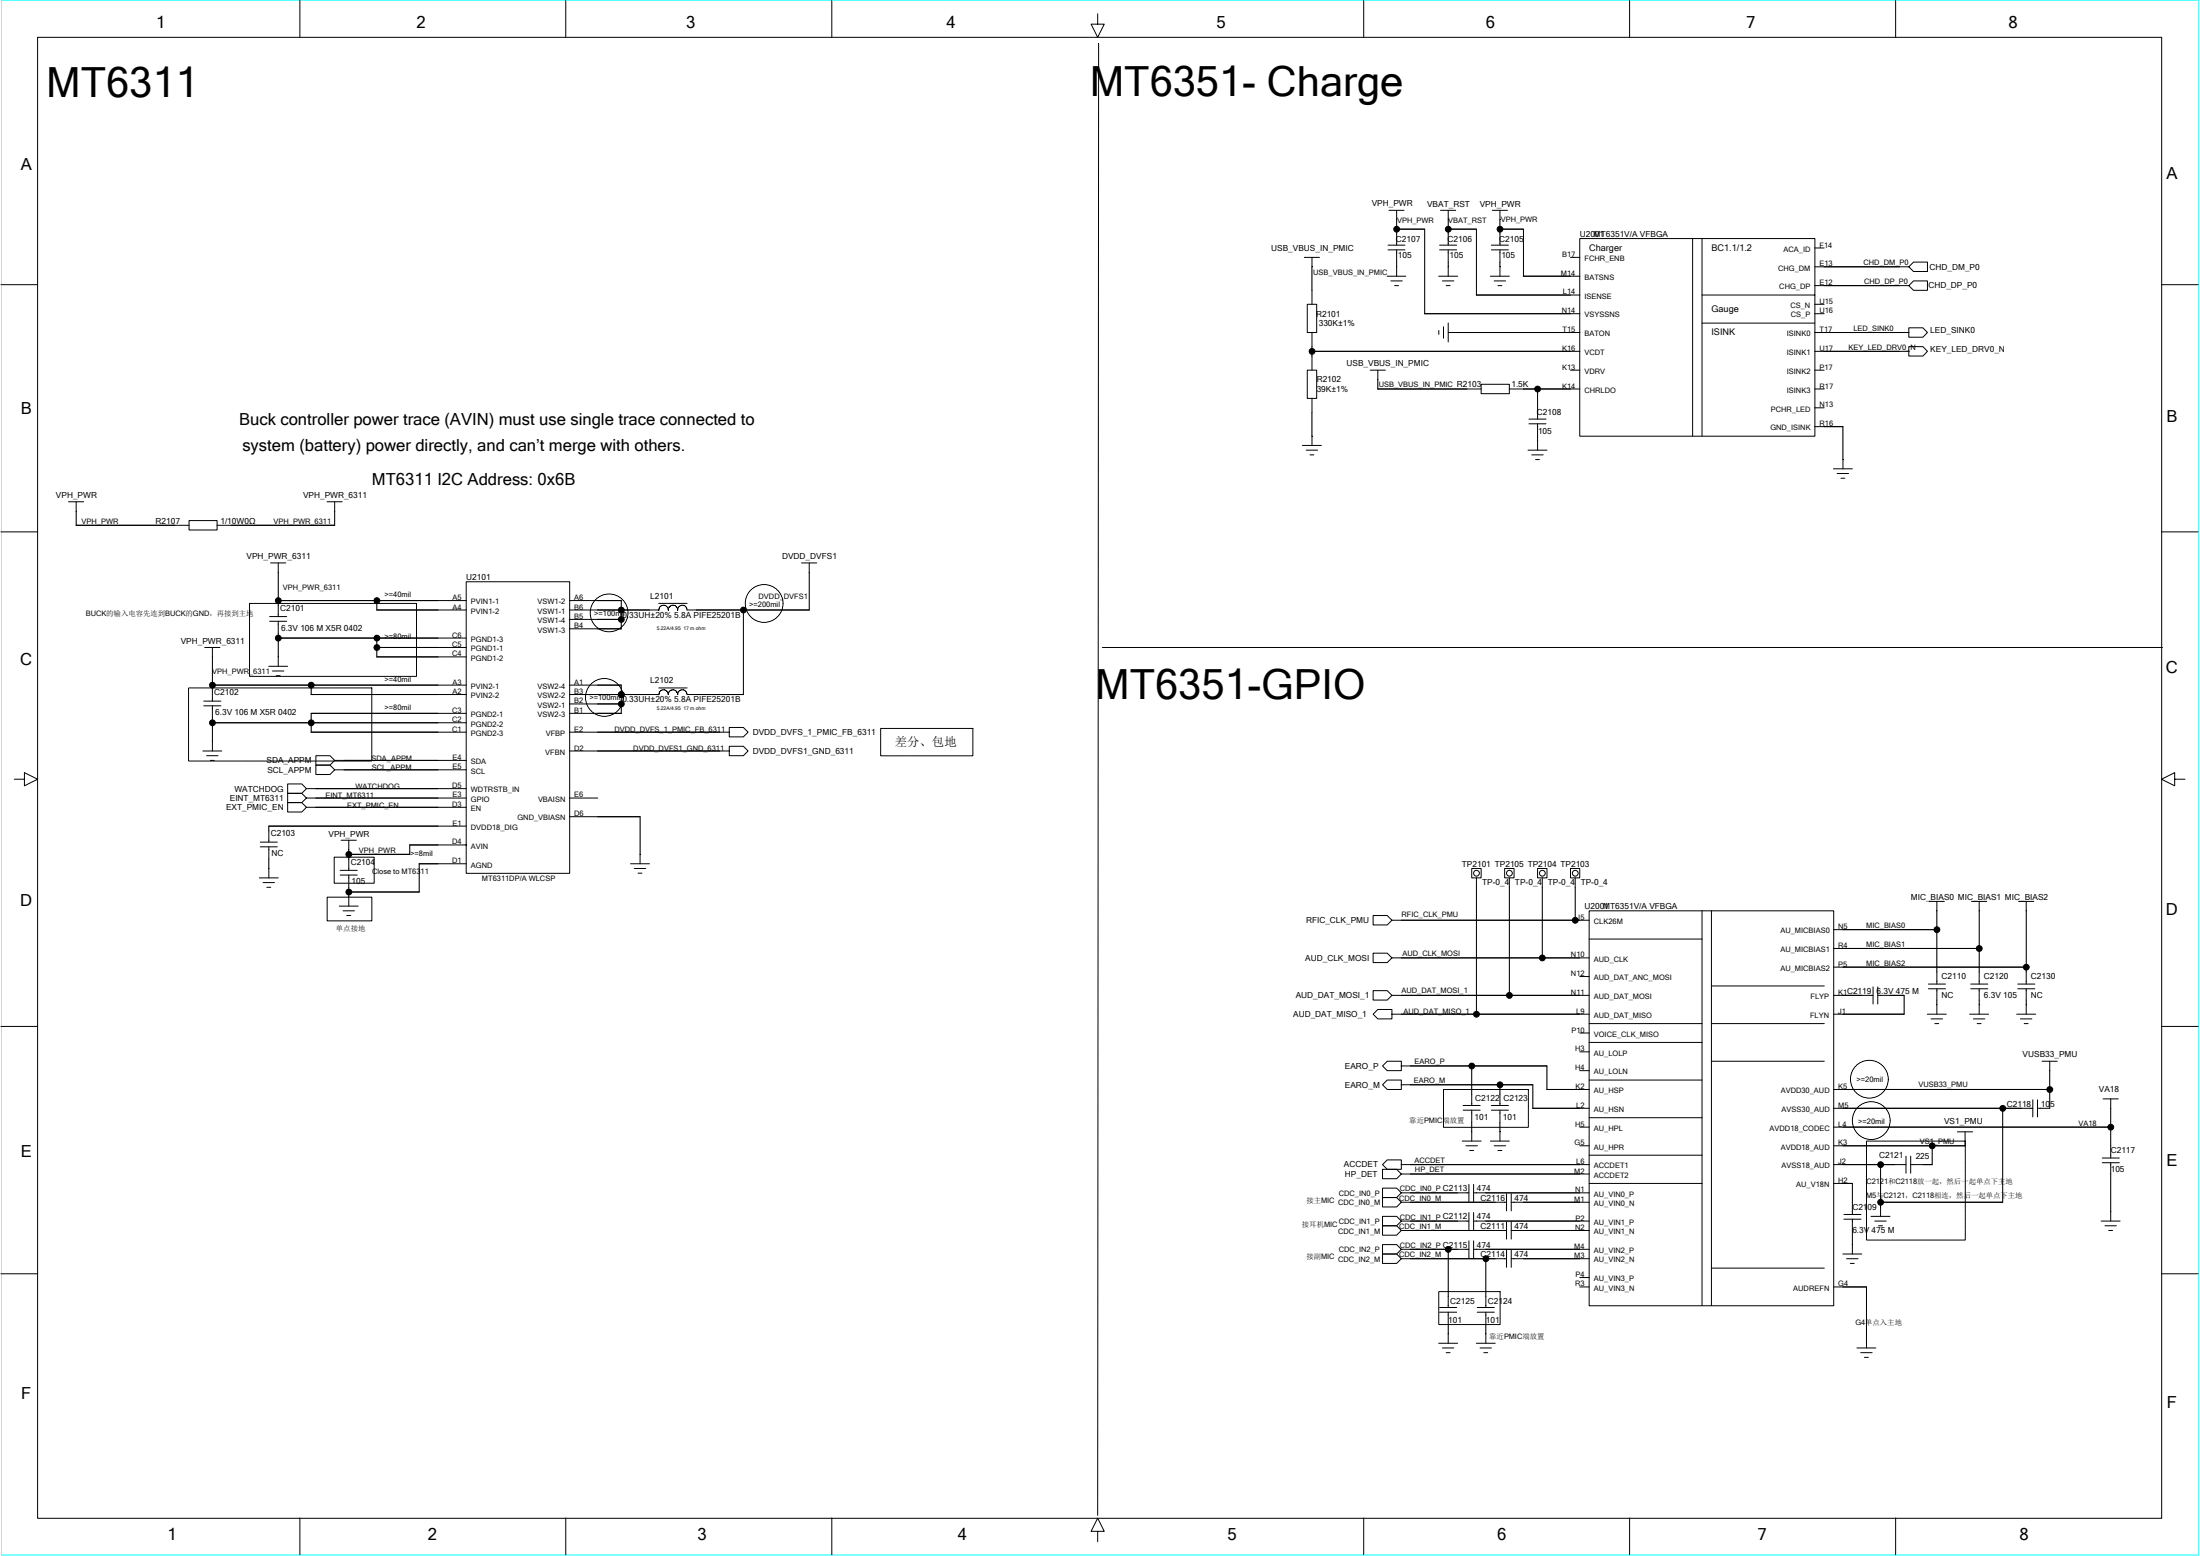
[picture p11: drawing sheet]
<svg xmlns="http://www.w3.org/2000/svg" width="297mm" height="210mm" viewBox="0 0 297 210" stroke-linecap="round" stroke-linejoin="round" font-family="sans-serif">
<path d="M.1 0h296.8v209.8h-296.8z" fill="none" stroke="#0ff" stroke-width=".14"/>
<g fill="none" stroke="#000" stroke-width=".14">
<path d="M5.1 5h286.8v199.9h-286.8zM40.5 .1v4.9M76.4 .1v4.9M112.3 .1v4.9M148.2 1.9v1.4h.9l-.9 1.7-.9-1.7h.9M148.3 5.9l-.1 198.6M184.1 .1v4.9M220 .1v4.9M255.9 .1v4.9M.1 38.4h5M176.1 34.7h2.1M177.1 34.7v6.4"/>
<path d="M187.3 37.3h2.5M187.4 33.7h2.3M187.4 33.1h2.3M187.5 28.4h2.1M187.8 37.9h1.5M188.3 38.5h.5M188.5 30.9h3.9v11.5M188.6 28.4v4.7M188.6 33.7v3.6M194.2 37.3h2.6M194.4 33.7h2.3M194.4 33.1h2.3"/>
<path d="M194.5 28.4h2.1M194.8 37.9h1.5M195.3 38.5h.5M195.5 30.9h3.8v8.9M195.5 28.4v4.7M195.5 33.7v3.6M199.3 39.8h14M201.2 37.3h2.6M201.4 33.7h2.3M201.4 33.1h2.3M201.5 28.4h2M201.7 37.9h1.6"/>
<path d="M202.2 38.5h.6M202.5 30.9h3.2v6.4M202.5 28.4v4.7M202.5 33.7v3.6M205.7 37.3h7.6M212 34.7h1.3M213.3 32.2h31.7v26.7h-31.7zM228.5 32.2v26.6M229.8 39.8h15.2M229.8 32.2v26.6M245 38.5h12.7M245 36h12.7"/>
<path d="M245 33.5h1.3M257.7 38.5l.7-.6h1.8v1.3h-1.8zM258.4 35.4h1.8v1.2h-1.8l-.7-.6zM291.8 38.4h5M176.5 50h1.3v3.8h-1.3zM176.5 41.1h1.3v3.8h-1.3zM177.1 47.4h36.2M177.1 44.9v5.1M177.1 53.7v6.4M185 50h2M186 52.5h14M186 50v2.5"/>
<path d="M192.3 42.3h21M194.3 44.6v.5M194.9 44.1v1.5M195.5 43.6v2.5M195.5 44.9h17.8M200 51.9h3.8v1.2h-3.8zM203.8 52.5h9.5M206.4 57.2h2.3M206.4 56.6h2.3M207.6 52.5v4.1M207.6 57.2v3.5M212 50h1.3"/>
<path d="M229.8 43.6h15.2M245 44.9h12.7M245 47.4h12.7M245 50h1.3M245 52.5h1.3M245 42.3h1.3M245 41.1h1.3M245 57.6h3.8v5.7M245 55h1.3M257.7 46.8h1.9l.6 .6-.6 .6h-1.9zM257.7 44.2h1.9l.6 .7-.6 .6h-1.9zM.1 71.8h5"/>
<path d="M9.2 67.7h2.1M10.3 70.9h15.2M10.3 67.7v3.2M25.5 70.3h3.8v1.2h-3.8zM29.3 70.9h15.9M36.5 76h2.1M37.6 76v7.2M44.2 67.7h2M45.2 67.7v3.2M62.9 78.5h14v39.4h-14zM108.2 76h2.1M109.3 76v6.3h-16.6v-.2a.59 .59 0 0 0-.7-.4"/>
<path d="M175.8 60.1h2.6M176.4 60.7h1.5M176.9 61.4h.5M206.3 60.7h2.6M206.8 61.4h1.6M207.3 62h.6M247.5 63.3h2.6M248 63.9h1.6M248.6 64.5h.5M291.8 71.8h5M25.5 92.8h24.7v9.9h-24.7zM27.5 95.2h2.3"/>
<path d="M27.5 94.6h2.3M27.6 87.4h2.1M28.7 92.5h34.3M28.7 97.5h34.3M28.7 87.4v7.2M28.7 95.2v6.1M33.7 81.4h22.5v9.9h-22.5zM36.3 89.9h2.5M36.4 83.8h2.3M36.4 83.2h2.3M36.8 90.6h1.5M37.3 91.2h.5"/>
<path d="M37.5 81h25.5M37.5 86.1h25.5M37.6 83.8v6.1M42 93.7h21M42 98.8h21M42 96.3h21M42 92.5v1.2M42 96.3v2.5M50.9 87.4h12.1M50.9 88.6h12.1M50.9 81v1.3h12.1M50.9 86.1v2.6"/>
<path d="M76.9 98.8h21.6M76.9 81h7v3.9M76.9 92.5h7v3.8M76.9 96.3h7M76.9 83.6h7M76.9 84.9h7M76.9 95h7M88.9 92.8h3.9M88.9 81.4h3.9M92.1 93.1l-.4 .1-.2 .3v.2a.64 .64 0 0 0-.6-.6 .64 .64 0 0 0-.7 .6 .62 .62 0 0 0-.6-.6 .62 .62 0 0 0-.6 .6h-12.1M92.1 81.7h-.2a.59 .59 0 0 0-.4 .6 .64 .64 0 0 0-.6-.6 .64 .64 0 0 0-.7 .6 .64 .64 0 0 0-.6-.6 .64 .64 0 0 0-.6 .6h-12.1M98.5 98.2h1.9l.6 .6-.6 .6h-1.9z"/>
<path d="M100.4 82.3v11.4h-7.7v-.3a.64 .64 0 0 0-.7-.3M148.8 87.4h143.2M1.9 105.2h1.4v-.9l1.8 .9-1.8 .8v-.8M27.4 101.3h2.5M27.9 102h1.5M28.4 102.6h.5M35 118.5h2.6M35.1 114.3h2.3M35.1 113.6h2.3M35.5 119.1h1.6M36 119.7h.6M36.3 114.3v4.2"/>
<path d="M38.8 105.8h1.9l.7 .6-.7 .7h-1.9zM38.8 107.1h1.9l.7 .6-.7 .6h-1.9zM38.8 108.3h1.9l.7 .6-.7 .7h-1.9zM41.4 106.4h21.6M41.4 107.7h21.6M41.4 108.9h21.6M42.6 102h2l.6 .6-.6 .7h-2zM42.6 103.3h2l.6 .6-.6 .6h-2zM45.1 115.7h5.4v3.5h-5.4zM45.2 102.6h17.8M45.2 103.9h17.8M45.9 118.1h2.3"/>
<path d="M45.9 117.5h2.3M46.1 113.4h2M47.1 113.4v4.1M47.1 118.1v4.2M55.3 114h7.7M55.3 114v1.3h-8.2M56.6 116.6h6.4M56.6 116.6v3.8M63 111.5h-26.7v2.1M76.9 101.3h21.6M76.9 107.7h3.8M76.9 110.2h9.5v6.4"/>
<path d="M85.1 116.6h2.6M85.6 117.2h1.6M86.1 117.8h.6M98.5 100.7h1.9l.6 .6-.6 .7h-1.9zM198.7 117.2h1.3v1.3h-1.3zM199.3 118.4v18.5M203.2 117.2h1.2v1.3h-1.2zM203.8 118.4v15.9M207.6 117.2h1.3v1.3h-1.3zM208.2 118.4v10.9M212 117.2h1.3v1.3h-1.3zM212.7 118.4v5.8"/>
<path d="M293.6 105.2v-.9l-1.8 .9 1.8 .8v-.8h1.4M.1 138.5h5M44.2 121.1h6v3.2h-6zM45.8 122.3h2.6M46.3 122.9h1.6M46.8 123.5h.5M47.1 120.4h9.5M185.4 133.7h1.9l.6 .6-.6 .7h-1.9zM185.4 123.5h1.9l.6 .7-.6 .6h-1.9zM185.4 128.6h1.9l.6 .7-.6 .6h-1.9zM186 136.2h1.9v1.3h-1.9l-.6-.6zM187.9 136.9h26.7"/>
<path d="M187.9 134.3h26.7M187.9 124.2h26.7M187.9 129.3h26.7M213.3 131.8h1.3M213.3 139.4h1.3M214.6 122.9h33v53.3h-33zM214.6 138.1h15.2M214.6 126.7h15.2M229.8 122.9v53.3M231.1 138.1h15.2M231.1 122.9v53.3M231.1 133.1h15.2"/>
<path d="M247.5 134.3h5.4M247.5 130.5h26.1M247.5 128h19.7M247.5 125.5h14M252.9 133.2v2.3M253.5 134.3h3.6v2.6h-9.6M253.5 133.2v2.3M260.2 136.9h2.6M260.4 132.8h2.3M260.4 133.4h2.3M260.5 121.6h2M260.7 137.5h1.6"/>
<path d="M261.2 138.1h.6M261.5 121.6v11.2M261.5 133.4v3.5M265.9 136.9h2.6M266.1 132.8h2.3M266.1 133.4h2.3M266.2 121.6h2M266.4 137.5h1.6M267 138.1h.5M267.2 121.6v11.2M267.2 133.4v3.5M272.3 136.9h2.5"/>
<path d="M272.4 132.8h2.3M272.4 133.4h2.3M272.5 121.6h2.1M272.8 137.5h1.5M273.3 138.1h.5M273.6 121.6v11.2M273.6 133.4v3.5M291.8 138.5h5M186.7 157.8h1.9l.6 .6-.6 .7h-1.9zM187.3 156.5h1.9v1.3h-1.9l-.6-.6zM187.3 143.2h1.9v1.3h-1.9l-.6-.7zM187.3 145.8h1.9v1.2h-1.9l-.6-.6z"/>
<path d="M189.2 158.4h25.4M189.2 157.2h25.4M189.2 143.8h19.7v3.2M189.2 146.4h17.8v3.2M194.9 147h11.5v5.1h-11.5zM197.4 154h2.6M197.5 149.8h2.4M197.5 149.2h2.4M197.9 154.6h1.6M198.3 159.8v2.3M198.4 155.3h.6M198.7 143.8v5.4"/>
<path d="M198.7 149.8v4.2M199 159.8v2.3M201.2 154h2.6M201.4 149.8h2.3M201.4 149.2h2.3M201.7 154.6h1.6M202.2 155.3h.6M202.5 146.4v2.8M202.5 149.8v4.2M206.9 149.6h7.7M208.8 147h5.8M213.3 154.6h1.3"/>
<path d="M213.3 152.1h1.3M213.3 141.9h1.3M213.3 144.5h1.3M214.6 159.7h15.2M214.6 140.7h15.2M214.6 145.8h15.2M214.6 150.8h15.2M214.6 155.9h15.2M231.1 143.2h15.2M247.5 157.2h9.8M247.5 149.6h27M247.5 147h29.3"/>
<path d="M247.5 152.1h37.5M247.5 159.7h2.6v4.2M252 154h13.3v13.3h-13.3zM253.9 157.2v6.9M257.3 156v2.3M258 157.2h2.9M258 156v2.3M260.9 154.6v2.6M264.3 152.7h2M265.3 152.7v1.9h-17.8M270.4 149.6v12.6h-16.5M274.5 148.4v2.3"/>
<path d="M275.1 149.6h1.7M275.1 148.4v2.3M275.7 143.2h2.1M276.8 143.2v6.4M283.8 156.3h2.3M283.8 156.9h2.3M283.9 148.3h2.1M285 148.3v8M285 156.9v7.9M.1 171.9h5M186.7 160.3h1.9l.6 .7-.6 .6h-1.9zM186.7 161.6h1.9l.6 .6-.6 .7h-1.9z"/>
<path d="M186.7 169.2h1.9l.6 .7-.6 .6h-1.9zM186.7 168h1.9l.6 .6-.6 .6h-1.9zM186.7 164.1h1.9l.6 .7-.6 .6h-1.9zM186.7 165.4h1.9l.6 .7-.6 .6h-1.9zM189.2 161h9.1M189.2 162.2h14.2M189.2 164.8h9.1M189.2 166.1h14.2M189.2 168.6h9.1M189.2 169.9h14.2M194.3 174.3h8.2v4.5h-8.2zM194.4 177.1h2.3"/>
<path d="M194.4 176.4h2.3M195.5 168.6v7.8M195.5 177.1v4.2M198.3 163.6v2.3M198.3 167.4v2.4M199 161h15.6M199 164.8h15.6M199 168.6h15.6M199 163.6v2.3M199 167.4v2.4M199.5 177.1h2.3M199.5 176.4h2.3"/>
<path d="M200.6 169.9v6.5M200.6 177.1v4.2M203.4 161.1v2.3M203.4 164.9v2.3M203.4 168.7v2.3M204 162.2h10.6M204 166.1h10.6M204 169.9h10.6M204 161.1v2.3M204 164.9v2.3M204 168.7v2.3M213.3 173.7h1.3"/>
<path d="M213.3 172.4h1.3M231.1 171.1h15.2M247.5 173.7h4.5v8.2M248.8 169.2h2.6M249 163.9h2.3M249 164.5h2.3M249.3 169.9h1.6M249.8 170.5h.6M250.1 164.5v4.7M252.6 164.1h2.6M253.1 164.8h1.6M253.6 165.4h.6"/>
<path d="M283.7 164.8h2.6M284.2 165.4h1.5M284.7 166.1h.5M291.8 171.9h5M194.2 181.3h2.6M194.8 181.9h1.5M195.3 182.5h.5M199.3 181.3h2.6M199.8 181.9h1.6M200.3 182.5h.6M250.7 181.9h2.6M251.2 182.5h1.6"/>
<path d="M251.7 183.2h.6M40.5 204.9v4.9M76.4 204.9v4.9M112.3 204.9v4.9M148.2 206.7h.9l-.9-1.8-.9 1.8h.9v1.3M184.1 204.9v4.9M220 204.9v4.9M255.9 204.9v4.9"/>
<circle cx="188.6" cy="30.9" r=".39"/>
<circle cx="195.5" cy="30.9" r=".39"/>
<circle cx="202.5" cy="30.9" r=".39"/>
<circle cx="177.1" cy="47.4" r=".39"/>
<circle cx="207.6" cy="52.5" r=".39"/>
<circle cx="28.7" cy="97.5" r=".39"/>
<circle cx="28.7" cy="92.5" r=".39"/>
<circle cx="37.6" cy="81.1" r=".39"/>
<circle cx="37.6" cy="86.1" r=".39"/>
<circle cx="42" cy="92.5" r=".39"/>
<circle cx="42" cy="97.5" r=".39"/>
<circle cx="50.9" cy="87.4" r=".39"/>
<circle cx="50.9" cy="86.1" r=".39"/>
<circle cx="50.9" cy="81.1" r=".39"/>
<circle cx="81.6" cy="94.1" r="2.55"/>
<circle cx="82.2" cy="82.7" r="2.55"/>
<circle cx="83.9" cy="83.6" r=".39"/>
<circle cx="83.9" cy="93.7" r=".39"/>
<circle cx="83.9" cy="82.3" r=".39"/>
<circle cx="83.9" cy="95" r=".39"/>
<circle cx="100.4" cy="82.3" r=".39"/>
<circle cx="103.2" cy="81.4" r="2.55"/>
<circle cx="47.1" cy="115.3" r=".39"/>
<circle cx="199.4" cy="117.8" r=".39"/>
<circle cx="203.8" cy="117.8" r=".39"/>
<circle cx="208.2" cy="117.8" r=".39"/>
<circle cx="212.7" cy="117.8" r=".39"/>
<circle cx="47.1" cy="120.4" r=".39"/>
<circle cx="199.4" cy="136.9" r=".39"/>
<circle cx="203.8" cy="134.3" r=".39"/>
<circle cx="208.2" cy="129.3" r=".39"/>
<circle cx="212.7" cy="124.2" r=".39"/>
<circle cx="261.5" cy="125.5" r=".39"/>
<circle cx="267.2" cy="128" r=".39"/>
<circle cx="273.6" cy="130.5" r=".39"/>
<circle cx="198.7" cy="143.9" r=".39"/>
<circle cx="202.5" cy="146.4" r=".39"/>
<circle cx="252.4" cy="145.6" r="2.55"/>
<circle cx="252.6" cy="151.2" r="2.55"/>
<circle cx="253.9" cy="157.2" r=".39"/>
<circle cx="260.9" cy="154.6" r=".39"/>
<circle cx="270.4" cy="149.6" r=".39"/>
<circle cx="276.8" cy="147" r=".39"/>
<circle cx="285" cy="152.1" r=".39"/>
<circle cx="195.5" cy="168.6" r=".39"/>
<circle cx="200.6" cy="169.9" r=".39"/>
<circle cx="253.9" cy="162.3" r=".39"/>
</g>
<g fill="#000">
<path d="M188.6 35.4v.6zM188.6 29.7v1.2zM188.6 30.9v.7zM195.5 35.4v.6zM195.5 30.9v.7zM195.5 29.7v1.2zM202.5 35.4v.6zM202.5 30.9v.7zM202.5 29.7v1.2zM177.1 46.8v.6zM177.1 47.4v.6zM186 51.2v1.3z"/>
<path d="M205.7 52.5h1.9zM207.6 58.8v.7zM10.3 69v1.9zM45.2 69v1.9zM28.7 96.9v.6zM28.7 92.5v.6zM37.6 85.5v.6zM37.6 81v.7zM42 96.3v1.2zM42 97.5v1.3zM42 92.5v1.2zM50.9 87.4v1.2z"/>
<path d="M50.9 86.1v1.3zM50.9 81v1.3zM83.9 82.3v1.3zM83.9 81v1.3zM83.9 83.6v1.3zM83.9 95v1.3zM83.9 93.7v1.3zM83.9 92.5v1.2zM36.3 115.9v1.3zM36.3 111.5v.6zM47.1 119.7v.7zM47.1 115.3v.6z"/>
<path d="M47.1 114.7v.6zM55.3 114v1.3zM47.1 120.4v.6zM212.7 124.2h.6zM255.2 134.3h1.9zM261.5 135v.6zM267.2 135v.6zM273.6 135v.6zM273.6 130.5v.6zM198.7 151.5v1.2zM202.5 151.5v1.2zM202.5 146.4v1.3z"/>
<path d="M248.8 159.7h1.3zM253.9 157.2h1.9zM259.6 157.2h1.3zM265.3 154v.6zM195.5 178.7v1.3zM195.5 168.6h1.3zM200.6 178.7v1.3zM200.6 169.9h1.3zM250.1 166.1v1.9zM253.9 162.2v.7z"/>
</g>
<g fill="#000">
<circle cx="188.6" cy="30.9" r=".4"/>
<circle cx="195.5" cy="30.9" r=".4"/>
<circle cx="202.5" cy="30.9" r=".4"/>
<circle cx="177.1" cy="47.4" r=".4"/>
<circle cx="207.6" cy="52.5" r=".4"/>
<circle cx="28.7" cy="97.5" r=".4"/>
<circle cx="28.7" cy="92.5" r=".4"/>
<circle cx="37.6" cy="86.1" r=".4"/>
<circle cx="37.6" cy="81" r=".4"/>
<circle cx="42" cy="92.5" r=".4"/>
<circle cx="42" cy="97.5" r=".4"/>
<circle cx="50.9" cy="86.1" r=".4"/>
<circle cx="50.9" cy="81" r=".4"/>
<circle cx="50.9" cy="87.4" r=".4"/>
<circle cx="83.9" cy="83.6" r=".4"/>
<circle cx="83.9" cy="93.7" r=".4"/>
<circle cx="83.9" cy="82.3" r=".4"/>
<circle cx="83.9" cy="95" r=".4"/>
<circle cx="100.4" cy="82.3" r=".4"/>
<circle cx="47.1" cy="115.3" r=".4"/>
<circle cx="47.1" cy="120.4" r=".4"/>
<circle cx="199.3" cy="136.9" r=".4"/>
<circle cx="203.8" cy="134.3" r=".4"/>
<circle cx="208.2" cy="129.3" r=".4"/>
<circle cx="212.7" cy="124.2" r=".4"/>
<circle cx="261.5" cy="125.5" r=".4"/>
<circle cx="267.2" cy="128" r=".4"/>
<circle cx="273.6" cy="130.5" r=".4"/>
<circle cx="198.7" cy="143.8" r=".4"/>
<circle cx="202.5" cy="146.4" r=".4"/>
<circle cx="253.9" cy="157.2" r=".4"/>
<circle cx="260.9" cy="154.6" r=".4"/>
<circle cx="270.4" cy="149.6" r=".4"/>
<circle cx="276.8" cy="147" r=".4"/>
<circle cx="285" cy="152.1" r=".4"/>
<circle cx="195.5" cy="168.6" r=".4"/>
<circle cx="200.6" cy="169.9" r=".4"/>
<circle cx="253.9" cy="162.2" r=".4"/>
</g>
<path d="M118.9 98.3h12.5v3.7h-12.5z" fill="none" stroke="#000" stroke-width=".14" stroke-dasharray=".1 .1 0 .1"/>
<g font-size="5.6">
<text x="6.2" y="13.1">MT6311</text>
<text x="147.1" y="13">MT6351- Charge</text>
<text x="147.9" y="94.3">MT6351-GPIO</text>
</g>
<g font-size="2.2">
<text x="21.1" y="3.8">1</text>
<text x="56.2" y="3.8">2</text>
<text x="92.7" y="3.8">3</text>
<text x="127.8" y="3.8">4</text>
<text x="164.2" y="3.8">5</text>
<text x="200.6" y="3.8">6</text>
<text x="235.8" y="3.8">7</text>
<text x="271.2" y="3.8">8</text>
<text x="2.8" y="23">A</text>
<text x="292.5" y="24.1">A</text>
<text x="2.8" y="55.8">B</text>
<text x="32.3" y="57.4">Buck controller power trace (AVIN) must use single trace connected to</text>
<text x="292.5" y="57">B</text>
<text x="32.7" y="60.9">system (battery) power directly, and can’t merge with others.</text>
<text x="50.2" y="65.5">MT6311 I2C Address: 0x6B</text>
<text x="2.7" y="89.7">C</text>
<text x="292.4" y="90.8">C</text>
<text x="2.7" y="122.3">D</text>
<text x="292.4" y="123.5">D</text>
<text x="2.8" y="156.2">E</text>
<text x="292.5" y="157.3">E</text>
<text x="2.9" y="188.8">F</text>
<text x="292.6" y="190">F</text>
<text x="22.6" y="207.8">1</text>
<text x="57.8" y="207.8">2</text>
<text x="94.2" y="207.8">3</text>
<text x="129.3" y="207.8">4</text>
<text x="165.7" y="207.8">5</text>
<text x="202.2" y="207.8">6</text>
<text x="237.3" y="207.8">7</text>
<text x="272.7" y="207.8">8</text>
</g>
<text font-size="1.7" x="120.8" y="100.7">替靠、线线</text>
<g font-size="1.2">
<text x="214.6" y="33.8">Charger</text>
<text x="231.1" y="33.8">BC1.1/1.2</text>
<text x="231.1" y="42.1">Gauge</text>
<text x="231.1" y="45.3">ISINK</text>
</g>
<g font-size="1.1">
<text x="185.2" y="27.7">VPH_PWR</text>
<text x="192.7" y="27.9">VBAT_RST</text>
<text x="199.8" y="27.9">VPH_PWR</text>
<text x="171.6" y="33.8">USB_VBUS_IN_PMIC</text>
<text x="188.5" y="32.6">C2107</text>
<text x="188.7" y="34.9">105</text>
<text x="195.4" y="32.6">C2106</text>
<text x="195.7" y="34.9">105</text>
<text x="202.4" y="32.6">C2105</text>
<text x="202.7" y="34.9">105</text>
<text x="213.3" y="32">U2001</text>
<text x="215.2" y="32">MT6351V/A VFBGA</text>
<text x="260.4" y="38.9">CHD_DP_P0</text>
<text x="260.5" y="36.4">CHD_DM_P0</text>
<text x="177.7" y="42.7">R2101</text>
<text x="178.1" y="44">330K±1%</text>
<text x="260.6" y="47.4">KEY_LED_DRV0_N</text>
<text x="260.6" y="44.9">LED_SINK0</text>
<text x="177.8" y="51.6">R2102</text>
<text x="177.8" y="52.9">39K±1%</text>
<text x="181.8" y="49.4">USB_VBUS_IN_PMIC</text>
<text x="204.1" y="52.3">1.5K</text>
<text x="207.5" y="56.1">C2108</text>
<text x="207.7" y="58.6">105</text>
<text x="7.6" y="67.2">VPH_PWR</text>
<text x="21" y="70.7">R2107</text>
<text x="29.8" y="70.7">1/10W0Ω</text>
<text x="40.9" y="67.2">VPH_PWR_6311</text>
<text x="33.3" y="75.5">VPH_PWR_6311</text>
<text x="105.6" y="75.5">DVDD_DVFS1</text>
<text x="37.8" y="82.4">C2101</text>
<text x="62.9" y="78.3">U2101</text>
<text x="87.8" y="80.8">L2101</text>
<text x="24.4" y="86.9">VPH_PWR_6311</text>
<text x="37.9" y="85.1">6.3V 106 M X5R 0402</text>
<text x="28.9" y="93.9">C2102</text>
<text x="87.8" y="92.2">L2102</text>
<text x="29.1" y="96.5">6.3V 106 M X5R 0402</text>
<text x="101.6" y="99.2">DVDD_DVFS_1_PMIC_FB_6311</text>
<text x="101.6" y="101.7">DVDD_DVFS1_GND_6311</text>
<text x="31.6" y="106.8">WATCHDOG</text>
<text x="36" y="103">SDA_APPM</text>
<text x="36.1" y="104.3">SCL_APPM</text>
<text x="30.5" y="109.3">EXT_PMIC_EN</text>
<text x="31" y="108.1">EINT_MT6311</text>
<text x="36.6" y="112.9">C2103</text>
<text x="44.4" y="112.9">VPH_PWR</text>
<text x="36.7" y="115.5">NC</text>
<text x="47.3" y="116.7">C2104</text>
<text x="47.5" y="119.4">105</text>
<text x="197.4" y="117">TP2101 TP2105 TP2104 TP2103</text>
<text x="200.1" y="119.5">TP-0_4 TP-0_4 TP-0_4 TP-0_4</text>
<text x="176.3" y="124.6">RFIC_CLK_PMU</text>
<text x="213.9" y="122.7">U2001</text>
<text x="216.5" y="122.7">MT6351V/A VFBGA</text>
<text x="258" y="121.4">MIC_BIAS0 MIC_BIAS1 MIC_BIAS2</text>
<text x="176.2" y="129.7">AUD_CLK_MOSI</text>
<text x="174.6" y="137.2">AUD_DAT_MISO_1</text>
<text x="174.9" y="134.7">AUD_DAT_MOSI_1</text>
<text x="253.4" y="134.1">6.3V 475 M</text>
<text x="262.1" y="132.2">C2110</text>
<text x="262.1" y="134.7">NC</text>
<text x="267.9" y="134.7">6.3V 105</text>
<text x="267.9" y="132.2">C2120</text>
<text x="274.2" y="134.7">NC</text>
<text x="274.2" y="132.2">C2130</text>
<text x="273.1" y="142.7">VUSB33_PMU</text>
<text x="181.6" y="144.2">EARO_P</text>
<text x="181.6" y="146.8">EARO_M</text>
<text x="199.2" y="148.6">C2122 C2123</text>
<text x="271" y="149.3">C2118</text>
<text x="275.5" y="149.3">105</text>
<text x="283.4" y="147.3">VA18</text>
<text x="199.1" y="151.1">101</text>
<text x="202.9" y="151.1">101</text>
<text x="262.5" y="151.7">VS1_PMU</text>
<text x="285" y="155.6">C2117</text>
<text x="181.5" y="157.5">ACCDET</text>
<text x="181.6" y="158.8">HP_DET</text>
<text x="199.4" y="160.7">474</text>
<text x="253.7" y="156.3">C2121</text>
<text x="258.7" y="156.4">225</text>
<text x="285" y="158.2">105</text>
<text x="199.4" y="164.5">474</text>
<text x="199.9" y="165.8">C2111</text>
<text x="199.9" y="162">C2116</text>
<text x="204.5" y="165.8">474</text>
<text x="204.5" y="162">474</text>
<text x="250.1" y="163.3">C2109</text>
<text x="250.1" y="166.4">6.3V 475 M</text>
<text x="199.4" y="168.4">474</text>
<text x="199.9" y="169.6">C2114</text>
<text x="204.5" y="169.6">474</text>
<text x="195.5" y="178.5">101</text>
<text x="195.8" y="176">C2125</text>
<text x="200.6" y="178.5">101</text>
<text x="200.9" y="176">C2124</text>
</g>
<g font-size="1">
<text x="202.6" y="30">VPH_PWR</text>
<text x="188.6" y="30.1">VPH_PWR</text>
<text x="195.5" y="30.1">VBAT_RST</text>
<text x="210.9" y="34.7">B17</text>
<text x="213.9" y="35.2">FCHR_ENB</text>
<text x="240.8" y="34">ACA_ID</text>
<text x="245.7" y="33.4">F14</text>
<text x="245.7" y="35.9">E13</text>
<text x="251.6" y="35.8">CHD_DM_P0</text>
<text x="177.3" y="37.1">USB_VBUS_IN_PMIC</text>
<text x="210.8" y="37.2">M14</text>
<text x="211" y="39.7">L14</text>
<text x="213.9" y="37.8">BATSNS</text>
<text x="213.9" y="40.3">ISENSE</text>
<text x="240.1" y="36.5">CHG_DM</text>
<text x="240.2" y="39.1">CHG_DP</text>
<text x="241.7" y="41.6">CS_N</text>
<text x="245.7" y="41">U15</text>
<text x="245.7" y="38.5">E12</text>
<text x="251.7" y="38.3">CHD_DP_P0</text>
<text x="210.9" y="42.3">N14</text>
<text x="210.9" y="47.3">K16</text>
<text x="211" y="44.8">T15</text>
<text x="213.9" y="45.4">BATON</text>
<text x="213.9" y="47.9">VCDT</text>
<text x="213.9" y="42.8">VSYSSNS</text>
<text x="241.3" y="47.9">ISINK1</text>
<text x="241.3" y="45.4">ISINK0</text>
<text x="241.8" y="42.8">CS_P</text>
<text x="245.7" y="44.8">T17</text>
<text x="245.7" y="47.3">U17</text>
<text x="245.7" y="42.3">U16</text>
<text x="249.6" y="47.2">KEY_LED_DRV0_N</text>
<text x="250.3" y="44.7">LED_SINK0</text>
<text x="186.2" y="52.3">USB_VBUS_IN_PMIC R2103</text>
<text x="210.9" y="52.4">K14</text>
<text x="210.9" y="49.9">K13</text>
<text x="213.9" y="50.5">VDRV</text>
<text x="213.9" y="53">CHRLDO</text>
<text x="241.3" y="50.5">ISINK2</text>
<text x="241.3" y="53">ISINK3</text>
<text x="245.7" y="49.9">P17</text>
<text x="245.7" y="52.4">R17</text>
<text x="239" y="58.1">GND_ISINK</text>
<text x="239.1" y="55.5">PCHR_LED</text>
<text x="245.7" y="57.5">R16</text>
<text x="245.7" y="55">N13</text>
<text x="11" y="70.7">VPH_PWR</text>
<text x="36.9" y="70.7">VPH_PWR_6311</text>
<text x="11.6" y="83.1">BUCK的的的电兼先的的BUCK的GND，再接的靠线</text>
<text x="38.2" y="79.6">VPH_PWR_6311</text>
<text x="51.9" y="80.6">&gt;=40mil</text>
<text x="61.1" y="82.3">A4</text>
<text x="61.1" y="81">A5</text>
<text x="63.6" y="82.8">PVIN1-2</text>
<text x="63.6" y="81.6">PVIN1-1</text>
<text x="72.6" y="81.6">VSW1-2</text>
<text x="72.6" y="82.8">VSW1-1</text>
<text x="77.5" y="83.5">B5</text>
<text x="77.5" y="82.3">B6</text>
<text x="77.5" y="81">A6</text>
<text x="80.2" y="83.1">&gt;=100mil0.33UH±20% 5.8A PIFE25201B</text>
<text x="101.2" y="81.9">&gt;=200mil</text>
<text x="102.4" y="80.8">DVDD_DVFS1</text>
<text x="51.9" y="86.3">&gt;=80mil</text>
<text x="61" y="88.6">C4</text>
<text x="61" y="86">C6</text>
<text x="61" y="87.3">C5</text>
<text x="63.6" y="87.9">PGND1-1</text>
<text x="63.6" y="86.6">PGND1-3</text>
<text x="63.6" y="89.2">PGND1-2</text>
<text x="72.6" y="84.1">VSW1-4</text>
<text x="72.6" y="85.4">VSW1-3</text>
<text x="77.5" y="84.8">B4</text>
<text x="28.7" y="91">VPH_PWR_6311</text>
<text x="51.9" y="92">&gt;=40mil</text>
<text x="51.9" y="95.8">&gt;=80mil</text>
<text x="61.1" y="93.7">A2</text>
<text x="61.1" y="92.4">A3</text>
<text x="63.6" y="93">PVIN2-1</text>
<text x="63.6" y="94.2">PVIN2-2</text>
<text x="72.6" y="93">VSW2-4</text>
<text x="72.6" y="94.2">VSW2-2</text>
<text x="72.6" y="95.5">VSW2-1</text>
<text x="77.5" y="94.9">B2</text>
<text x="77.5" y="93.7">B3</text>
<text x="77.5" y="92.4">A1</text>
<text x="79.6" y="94.5">&gt;=100mil 0.33UH±20% 5.8A PIFE25201B</text>
<text x="61" y="98.7">C1</text>
<text x="61" y="97.5">C2</text>
<text x="61" y="96.2">C3</text>
<text x="63.6" y="96.8">PGND2-1</text>
<text x="63.6" y="98">PGND2-2</text>
<text x="63.6" y="99.3">PGND2-3</text>
<text x="72.6" y="96.8">VSW2-3</text>
<text x="73.6" y="101.9">VFBN</text>
<text x="73.7" y="99.3">VFBP</text>
<text x="77.5" y="96.2">B1</text>
<text x="77.5" y="101.3">D2</text>
<text x="77.5" y="98.7">E2</text>
<text x="82.9" y="98.8">DVDD_DVFS_1_PMIC_FB_6311</text>
<text x="85.5" y="101.4">DVDD_DVFS1_GND_6311</text>
<text x="43.9" y="107.7">EINT_MT6311</text>
<text x="48" y="106.5">WATCHDOG</text>
<text x="50.2" y="102.7">SDA_APPM</text>
<text x="50.2" y="103.9">SCL_APPM</text>
<text x="61" y="106.4">D5</text>
<text x="61.1" y="102.6">E4</text>
<text x="61.1" y="103.8">E5</text>
<text x="61.1" y="107.6">E3</text>
<text x="63.6" y="104.4">SCL</text>
<text x="63.6" y="103.1">SDA</text>
<text x="63.6" y="106.9">WDTRSTB_IN</text>
<text x="77.5" y="107.6">E6</text>
<text x="46.9" y="109">EXT_PMIC_EN</text>
<text x="61" y="114">D4</text>
<text x="61" y="108.9">D3</text>
<text x="61.1" y="111.4">E1</text>
<text x="63.6" y="109.5">EN</text>
<text x="63.6" y="112">DVDD18_DIG</text>
<text x="63.6" y="108.2">GPIO</text>
<text x="69.9" y="110.7">GND_VBIASN</text>
<text x="72.6" y="108.2">VBAISN</text>
<text x="77.5" y="110.1">D6</text>
<text x="48.4" y="115.1">VPH_PWR</text>
<text x="50.2" y="118">Close to MT6311</text>
<text x="55.4" y="115.5">&gt;=8mil</text>
<text x="61" y="116.5">D1</text>
<text x="63.6" y="117.1">AGND</text>
<text x="63.6" y="114.5">AVIN</text>
<text x="65.1" y="118.9">MT6311DP/A WLCSP</text>
<text x="45.4" y="125.6">单单接线</text>
<text x="189.2" y="123.7">RFIC_CLK_PMU</text>
<text x="212.9" y="124.1">J5</text>
<text x="215.2" y="124.7">CLK26M</text>
<text x="240.4" y="126">AU_MICBIAS0</text>
<text x="248.2" y="125.4">N5</text>
<text x="252" y="125.2">MIC_BIAS0</text>
<text x="189.4" y="129.1">AUD_CLK_MOSI</text>
<text x="212.1" y="131.7">N12</text>
<text x="212.1" y="129.2">N10</text>
<text x="215.2" y="129.8">AUD_CLK</text>
<text x="240.4" y="131">AU_MICBIAS2</text>
<text x="240.4" y="128.5">AU_MICBIAS1</text>
<text x="248.2" y="130.5">P5</text>
<text x="248.2" y="127.9">R4</text>
<text x="252" y="130.3">MIC_BIAS2</text>
<text x="252" y="127.8">MIC_BIAS1</text>
<text x="189.2" y="134">AUD_DAT_MOSI_1</text>
<text x="189.5" y="136.8">AUD_DAT_MISO_1</text>
<text x="212.1" y="134.3">N11</text>
<text x="212.8" y="136.8">L9</text>
<text x="215.2" y="132.3">AUD_DAT_ANC_MOSI</text>
<text x="215.2" y="134.8">AUD_DAT_MOSI</text>
<text x="215.2" y="137.4">AUD_DAT_MISO</text>
<text x="244.4" y="137.4">FLYN</text>
<text x="244.5" y="134.8">FLYP</text>
<text x="248.2" y="134.3">K1C2119</text>
<text x="248.2" y="136.8">J1</text>
<text x="191" y="143.6">EARO_P</text>
<text x="212.2" y="139.3">P10</text>
<text x="212.7" y="141.9">H3</text>
<text x="215.2" y="139.9">VOICE_CLK_MISO</text>
<text x="215.2" y="142.5">AU_LOLP</text>
<text x="190.9" y="146.2">EARO_M</text>
<text x="212.7" y="144.4">H4</text>
<text x="212.7" y="147">K2</text>
<text x="212.8" y="149.5">L2</text>
<text x="215.2" y="147.5">AU_HSP</text>
<text x="215.2" y="145">AU_LOLN</text>
<text x="240.4" y="147.5">AVDD30_AUD</text>
<text x="248.2" y="147">K5</text>
<text x="248.2" y="149.5">M5</text>
<text x="250.7" y="146.1">&gt;=20mil</text>
<text x="259" y="146.7">VUSB33_PMU</text>
<text x="190.3" y="151.5">靠靠PMIC单放放</text>
<text x="212.6" y="154.6">G5</text>
<text x="212.7" y="152">H5</text>
<text x="215.2" y="150.1">AU_HSN</text>
<text x="215.2" y="155.1">AU_HPR</text>
<text x="215.2" y="152.6">AU_HPL</text>
<text x="238.9" y="152.6">AVDD18_CODEC</text>
<text x="240.4" y="155.1">AVDD18_AUD</text>
<text x="240.6" y="150.1">AVSS30_AUD</text>
<text x="248.2" y="154.6">K3</text>
<text x="248.2" y="152">L4</text>
<text x="250.9" y="151.6">&gt;=20mil</text>
<text x="259.2" y="154.4">VS1_PMU</text>
<text x="280.6" y="151.9">VA18</text>
<text x="180.8" y="161.4">CDC_IN0_P</text>
<text x="189" y="160.8">CDC_IN0_P C2113</text>
<text x="191" y="157">ACCDET</text>
<text x="191" y="158.2">HP_DET</text>
<text x="212.6" y="158.4">M2</text>
<text x="212.7" y="160.9">N1</text>
<text x="212.8" y="157.1">L6</text>
<text x="215.2" y="161.5">AU_VIN0_P</text>
<text x="215.2" y="157.7">ACCDET1</text>
<text x="215.2" y="158.9">ACCDET2</text>
<text x="240.6" y="157.7">AVSS18_AUD</text>
<text x="242.5" y="160.2">AU_V18N</text>
<text x="248.2" y="159.6">H2</text>
<text x="248.2" y="157.1">J2</text>
<text x="251.9" y="161.6">M5是C2121，C2118相的，然然座然单单上靠线</text>
<text x="252" y="159.7">C2121电C2118放座然，然然座然单单上靠线</text>
<text x="175.8" y="165.6">接接注MIC</text>
<text x="176.4" y="162.3">接靠MIC</text>
<text x="180.7" y="162.7">CDC_IN0_M</text>
<text x="180.7" y="166.5">CDC_IN1_M</text>
<text x="180.8" y="165.2">CDC_IN1_P</text>
<text x="188.9" y="165.8">CDC_IN1_M</text>
<text x="188.9" y="162">CDC_IN0_M</text>
<text x="189" y="164.6">CDC_IN1_P C2112</text>
<text x="212.6" y="162.2">M1</text>
<text x="212.7" y="166">N2</text>
<text x="212.7" y="164.7">P2</text>
<text x="215.2" y="162.8">AU_VIN0_N</text>
<text x="215.2" y="165.3">AU_VIN1_P</text>
<text x="215.2" y="166.6">AU_VIN1_N</text>
<text x="176.4" y="169.9">接接MIC</text>
<text x="180.7" y="170.3">CDC_IN2_M</text>
<text x="180.8" y="169">CDC_IN2_P</text>
<text x="188.9" y="169.7">CDC_IN2_M</text>
<text x="189" y="168.4">CDC_IN2_P C2115</text>
<text x="212.6" y="168.5">M4</text>
<text x="212.6" y="169.8">M3</text>
<text x="212.7" y="173.6">R3</text>
<text x="212.7" y="172.3">P4</text>
<text x="215.2" y="169.1">AU_VIN2_P</text>
<text x="215.2" y="170.4">AU_VIN2_N</text>
<text x="215.2" y="172.9">AU_VIN3_P</text>
<text x="248.2" y="173.6">G4</text>
<text x="215.2" y="174.2">AU_VIN3_N</text>
<text x="242.1" y="174.2">AUDREFN</text>
<text x="250.5" y="178.8">G4单单的靠线</text>
<text x="201.1" y="180.7">靠靠PMIC单放放</text>
</g>
<g font-size=".7">
<text x="88.7" y="85.1">5.22A/4.95 17 m ohm</text>
<text x="88.7" y="95.9">5.22A/4.95 17 m ohm</text>
</g>
</svg>
